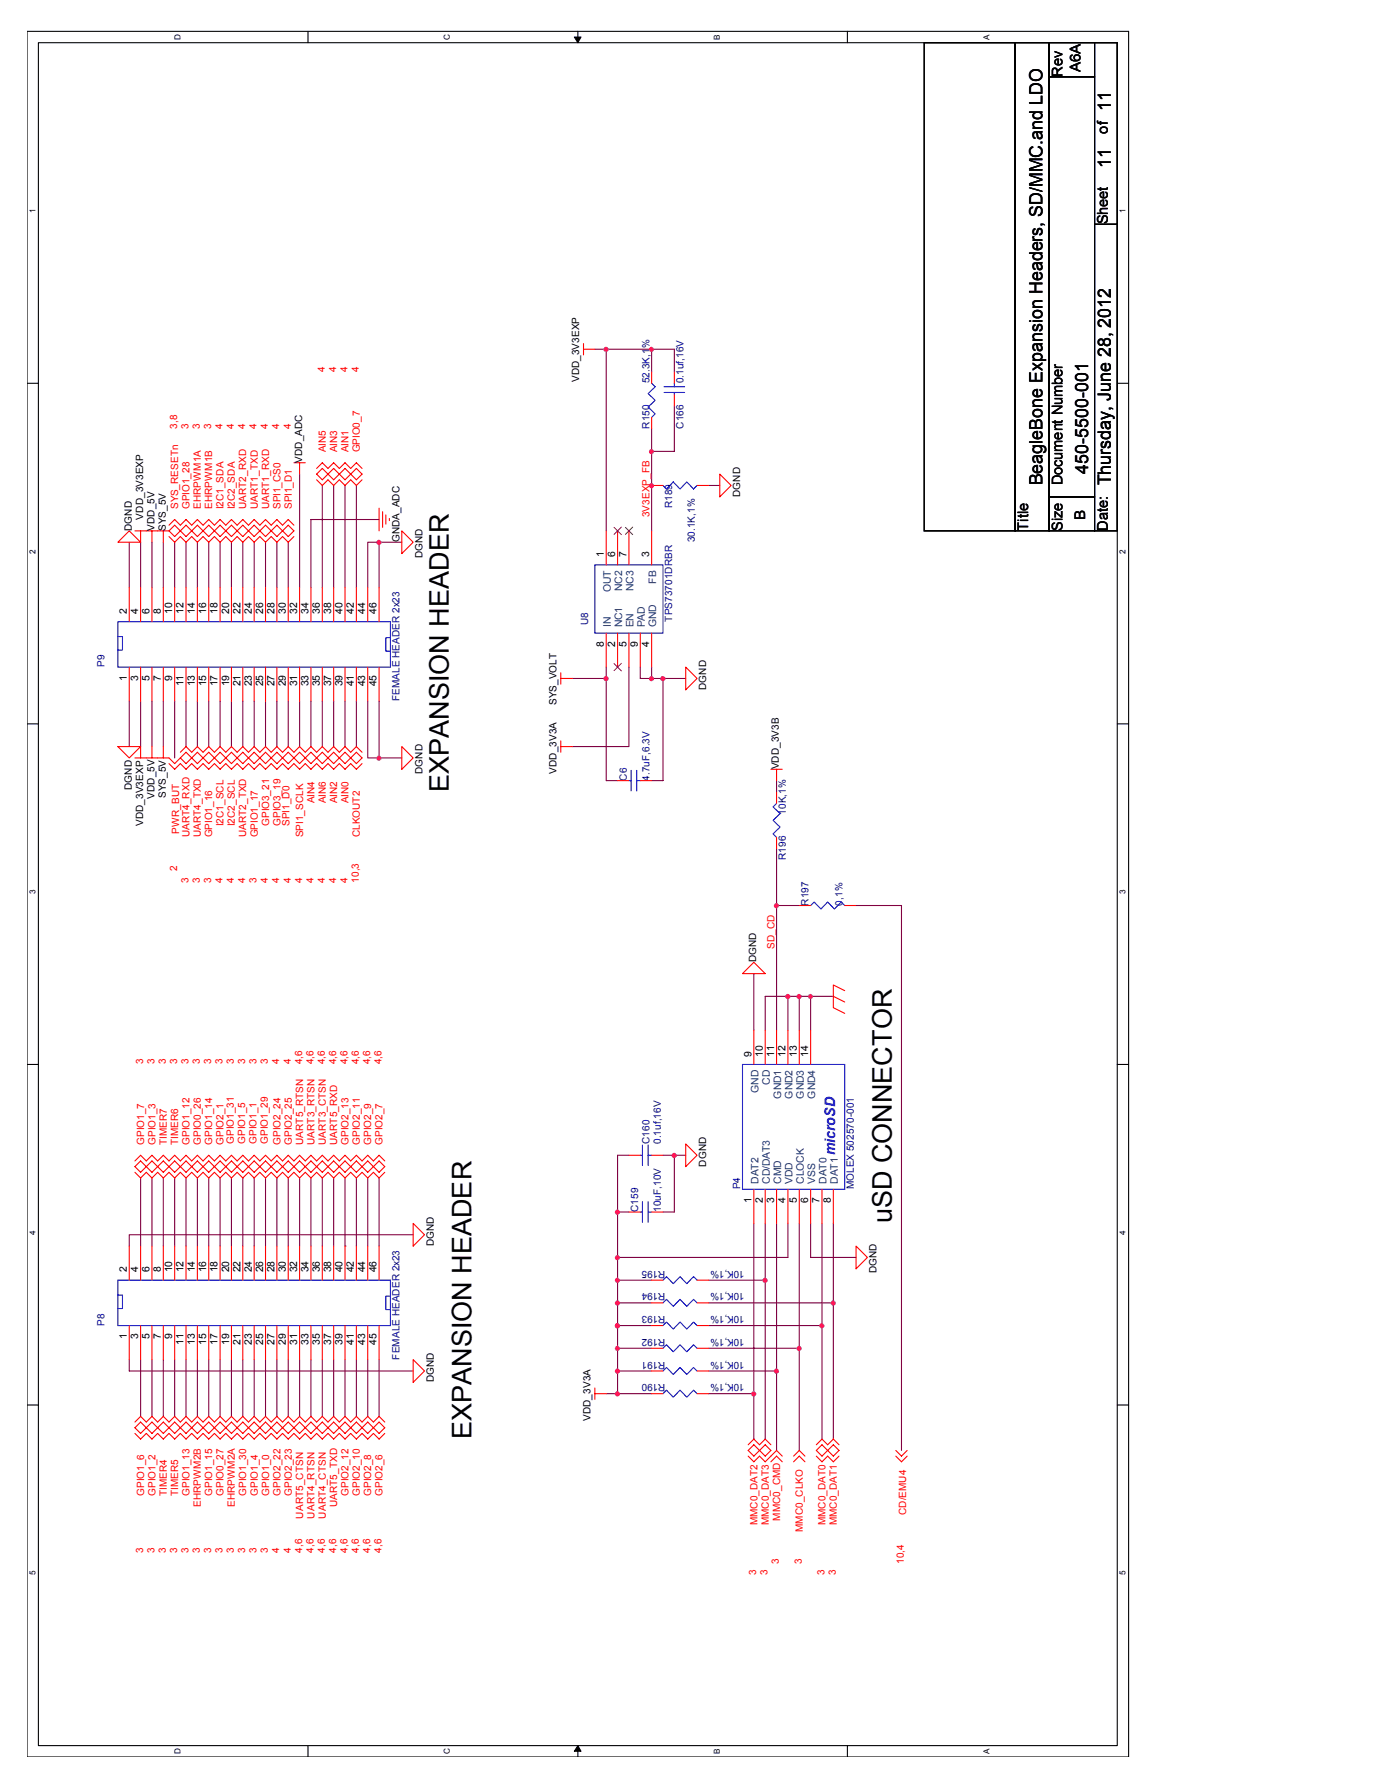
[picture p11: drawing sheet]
<svg xmlns="http://www.w3.org/2000/svg" width="216mm" height="279mm" viewBox="0 0 216 279" stroke-linecap="round" stroke-linejoin="round" font-family="sans-serif">
<path d="M4.2 4.9h172.5v270.3h-172.5zM6 6.7h168.9v266.7h-168.9z" fill="none" stroke="#000" stroke-width=".17"/>
<g fill="#fff">
<path d="M4.4 246h1.4v.7h-1.4z"/>
<path d="M175.1 246h1.4v.7h-1.4z"/>
</g>
<path d="M4.2 220h1.8M174.9 220h1.8" fill="none" stroke="#000" stroke-width=".17"/>
<g fill="#fff">
<path d="M4.4 192.7h1.4v.7h-1.4z"/>
<path d="M175.1 192.7h1.4v.7h-1.4z"/>
</g>
<path d="M4.2 166.7h1.8M174.9 166.7h1.8" fill="none" stroke="#000" stroke-width=".17"/>
<g fill="#fff">
<path d="M4.4 139.4h1.4v.6h-1.4z"/>
<path d="M175.1 139.4h1.4v.6h-1.4z"/>
</g>
<path d="M4.2 113.4h1.8M174.9 113.4h1.8" fill="none" stroke="#000" stroke-width=".17"/>
<g fill="#fff">
<path d="M4.4 86h1.4v.7h-1.4z"/>
<path d="M175.1 86h1.4v.7h-1.4z"/>
</g>
<path d="M4.2 60h1.8M174.9 60h1.8" fill="none" stroke="#000" stroke-width=".17"/>
<g fill="#fff">
<path d="M4.4 32.7h1.4v.7h-1.4z"/>
<path d="M175.1 32.7h1.4v.7h-1.4z"/>
<path d="M27.1 273.8h1.4v.9h-1.4z"/>
<path d="M27.1 5.3h1.4v.9h-1.4z"/>
<path d="M69.3 273.8h1.4v.9h-1.4z"/>
<path d="M69.3 5.3h1.4v.9h-1.4z"/>
</g>
<path d="M48.2 4.9v1.8M48.2 273.4v1.8" fill="none" stroke="#000" stroke-width=".17"/>
<g fill="#fff">
<path d="M111.5 273.9h1.4v.8h-1.4z"/>
<path d="M111.5 5.4h1.4v.8h-1.4z"/>
</g>
<path d="M90.5 4.9v1.8M90.5 273.4v1.8" fill="none" stroke="#000" stroke-width=".17"/>
<path d="M89.9 5.8h1.1l-.5 .9zM90.5 273.4l.5 .9h-1.1z" fill="#000" stroke="#000" stroke-width=".16"/>
<g fill="#fff">
<path d="M153.8 273.9h1.4v.8h-1.4z"/>
<path d="M153.8 5.4h1.4v.8h-1.4z"/>
</g>
<path d="M132.7 4.9v1.8M144.7 6.7h14.2v76.4h-14.2zM158.9 6.7h5.4v76.4h-5.4zM164.3 12h7.1v65.8h-7.1zM164.3 6.7h7.1v5.3h-7.1zM171.4 6.7h3.5v28.4h-3.5zM171.4 35.1h3.5v48h-3.5zM164.3 77.8h7.1v5.3h-7.1zM132.7 273.4v1.8" fill="none" stroke="#000" stroke-width=".17"/>
<g fill="none" stroke="#800040" stroke-width=".17">
<path d="M93.1 54.7h12.5v3.6M94.9 54.7v28.4M102 54.7v3.6M46.9 74.3v17.7M50.5 76v16M52.2 76v16M54 76v16M55.8 76v16M102 67.1v16M105.6 63.6v7.1h-3.6M110.9 76h1.8M20.2 84.9v7.1"/>
<path d="M22 84.9v7.1M23.8 84.9v7.1M25.6 84.9v7.1M27.3 84.9v7.1M29.1 84.9v7.1M30.9 84.9v7.1M32.7 84.9v7.1M34.5 84.9v7.1M36.2 84.9v7.1M38 84.9v7.1M39.8 84.9v7.1M41.6 84.9v7.1"/>
<path d="M43.3 84.9v7.1M45.1 84.9v7.1M59.4 84.9h-1.8v7.1M59.4 84.9h3.5M59.4 84.9v7.1M59.4 81.4h-10.7v10.6M20.2 109.8v7.1M22 109.8v7.1M23.8 109.8v7.1M25.6 109.8v7.1M27.3 109.8v8.9M29.1 109.8v7.1"/>
<path d="M30.9 109.8v7.1M32.7 109.8v7.1M34.5 109.8v7.1M36.2 109.8v7.1M38 109.8v7.1M39.8 109.8v7.1M41.6 109.8v7.1M43.3 109.8v7.1M45.1 109.8v7.1M46.9 109.8v7.1M48.7 109.8v7.1M50.5 109.8v7.1"/>
<path d="M52.2 109.8v7.1M54 109.8v7.1M55.8 109.8v7.1M57.6 109.8v8.9h1.8M59.4 109.8v8.9M59.4 118.7h3.5M94.9 104.5v1.8h-5.3M94.9 106.3v16h1.8M98.5 104.5v12.4h-8.9M100.2 104.5v1.8h7.2M102 104.5v1.8M103.8 106.3v16h-1.8"/>
<path d="M121.6 122.3v1.7M121.6 132.9v28.5M118 152.5v8.9M121.6 141.8h3.5M123.4 156v5.4M125.1 156v5.4M126.9 156v5.4M130.5 156h-10.7v5.4M134 141.8h7.1v85.4M22 184.5v10.7M23.8 184.5v10.7M25.6 184.5v10.7"/>
<path d="M27.3 184.5v10.7M29.1 184.5v10.7M30.9 184.5v10.7M32.7 184.5v10.7M34.5 184.5v10.7M36.2 184.5v10.7M38 184.5v10.7M39.8 184.5v10.7M41.6 184.5v10.7M43.3 184.5v10.7M45.1 184.5v10.7M46.9 184.5v10.7"/>
<path d="M48.7 184.5v10.7M50.5 184.5v10.7M52.2 184.5v10.7M54 195.2h.1M54 184.5v10.7M55.8 184.5v10.7M57.6 184.5v10.7M59.4 184.5v10.7M64.7 193.4h-44.5v1.8M96.7 189.8h1.8M98.5 180.9h-1.8v37.4M103.8 180.9h3.6"/>
<path d="M105.6 180.9v8.9h-1.8M118 191.6v33.8M119.8 191.6v33.8M121.6 191.6v35.6M123.4 191.6v5.3h-26.7M125.1 191.6v35.6M126.9 191.6v5.3h7.1M128.7 191.6v33.8M130.5 191.6v33.8M20.2 212.9v1.8h44.5M22 212.9v8.9M23.8 212.9v8.9"/>
<path d="M25.6 212.9v8.9M27.3 212.9v8.9M29.1 212.9v8.9M30.9 212.9v8.9M32.7 212.9v8.9M34.5 212.9v8.9M36.2 212.9v8.9M38 212.9v8.9M39.8 212.9v8.9M41.6 212.9v8.9M43.3 212.9v8.9M45.1 212.9v8.9"/>
<path d="M46.9 212.9v8.9M48.7 212.9v8.9M50.5 212.9v8.9M52.2 212.9v8.9M54 212.9v8.9M55.8 212.9v8.9M57.6 212.9v8.9M59.4 212.9v8.9M94.9 218.3h7.1M96.7 207.6h5.3M96.7 204h5.3M96.7 211.2h5.3"/>
<path d="M96.7 214.7h5.3M96.7 200.5h5.3M110.9 207.6h17.8M110.9 204h19.6M110.9 211.2h14.2M110.9 214.7h10.7M110.9 200.5h8.9M110.9 218.3h7.1"/>
</g>
<g fill="#f0f" stroke="#f0f" stroke-width=".17">
<circle cx="128.7" cy="207.6" r=".32"/>
<circle cx="130.4" cy="204.1" r=".32"/>
<circle cx="96.7" cy="197" r=".32"/>
<circle cx="125.1" cy="211.2" r=".32"/>
<circle cx="96.7" cy="200.5" r=".32"/>
<circle cx="96.7" cy="207.6" r=".32"/>
<circle cx="96.7" cy="211.2" r=".32"/>
<circle cx="96.7" cy="214.7" r=".32"/>
<circle cx="121.6" cy="214.7" r=".32"/>
<circle cx="118" cy="218.3" r=".32"/>
<circle cx="119.8" cy="200.5" r=".32"/>
<circle cx="121.6" cy="141.8" r=".32"/>
<circle cx="105.6" cy="181" r=".32"/>
<circle cx="96.7" cy="189.8" r=".32"/>
<circle cx="96.7" cy="204.1" r=".32"/>
<circle cx="96.7" cy="218.3" r=".32"/>
<circle cx="59.3" cy="84.9" r=".32"/>
<circle cx="102" cy="76.1" r=".32"/>
<circle cx="102" cy="54.7" r=".32"/>
<circle cx="102" cy="70.7" r=".32"/>
<circle cx="94.9" cy="54.7" r=".32"/>
<circle cx="94.9" cy="106.3" r=".32"/>
<circle cx="103.8" cy="106.3" r=".32"/>
<circle cx="102" cy="106.3" r=".32"/>
<circle cx="59.3" cy="118.7" r=".32"/>
<circle cx="123.3" cy="156.1" r=".32"/>
<circle cx="125.1" cy="156.1" r=".32"/>
<circle cx="126.9" cy="156.1" r=".32"/>
</g>
<g fill="none" stroke="#f00" stroke-width=".17">
<path d="M91.4 54.7h1.7M91.4 53.8v1.8M102 58.3v1.7M105.6 58.3v1.7M46 72.5h1.8M46.9 72.5v1.8M49.6 75.1l.9 .9 .8-.9 .9 .9 .9-.9 .9 .9 .9-.9 .9 .9 .9-.9M49.6 73.4l.9-.9 .8 .9 .9-.9 .9 .9 .9-.9 .9 .9 .9-.9 .9 .9M50.5 73.4l.8 .9-.8 .8-.9-.8zM51.3 74.3l.9 .8 .9-.8M51.3 74.3l.9-.9 .9 .9M53.1 74.3l.9 .8 .9-.8"/>
<path d="M53.1 74.3l.9-.9 .9 .9M55.8 73.4l.9 .9-.9 .8-.9-.8zM59.4 79.6v3.5M102 65.4v1.7M102 76h1.8M105.6 61.8v1.8M109.1 76h1.8M112.7 74.3l1.8 1.7-1.8 1.8zM18.5 84.9l1.7-1.8 1.8 1.8zM20.2 92v5.4M21.1 83.1h5.4M22 83.1v1.8"/>
<path d="M22 92v5.4M23.8 83.1v1.8M23.8 92v5.4M25.6 83.1v1.8M25.6 92v5.4M26.5 84l.8 .9 .9-.9 .9 .9 .9-.9 .9 .9 .9-.9 .9 .9 .9-.9 .9 .9 .8-.9 .9 .9 .9-.9 .9 .9 .9-.9 .9 .9 .9-.9 .9 .9 .9-.9 .8 .9 .9-.9 .9 .9 .9-.9M26.5 82.3l.8-.9 .9 .9 .9-.9 .9 .9 .9-.9 .9 .9 .9-.9 .9 .9 .9-.9 .8 .9 .9-.9 .9 .9 .9-.9 .9 .9 .9-.9 .9 .9 .9-.9 .9 .9 .8-.9 .9 .9 .9-.9 .9 .9M26.5 83.1l.8 .9 .9-.9M26.5 83.1l.8-.8 .9 .8M27.3 92v5.4M28.2 83.1l.9 .9 .9-.9M28.2 83.1l.9-.8 .9 .8"/>
<path d="M29.1 92v5.4M30 83.1l.9 .9 .9-.9M30 83.1l.9-.8 .9 .8M30.9 92v5.4M31.8 83.1l.9 .9 .9-.9M31.8 83.1l.9-.8 .9 .8M32.7 92v5.4M33.6 83.1l.9 .9 .8-.9M33.6 83.1l.9-.8 .8 .8M34.5 92v5.4M35.3 83.1l.9 .9 .9-.9M35.3 83.1l.9-.8 .9 .8"/>
<path d="M36.2 92v5.4M37.1 83.1l.9 .9 .9-.9M37.1 83.1l.9-.8 .9 .8M38 92v5.4M38.9 83.1l.9 .9 .9-.9M38.9 83.1l.9-.8 .9 .8M39.8 92v5.4M40.7 83.1l.9 .9 .9-.9M40.7 83.1l.9-.8 .9 .8M41.6 92v5.4M42.5 83.1l.8 .9 .9-.9M42.5 83.1l.8-.8 .9 .8"/>
<path d="M43.3 92v5.4M45.1 82.3l.9 .8-.9 .9-.9-.9zM45.1 92v5.4M46.9 92v5.4M48.7 92v5.4M50.5 92v5.4M52.2 92v5.4M54 92v5.4M55.8 92v5.4M57.6 92v5.4M59.4 92v5.4M59.9 80.1v2.5"/>
<path d="M60.4 80.6v1.5M61 81.2v.3M62.9 83.1l1.8 1.8-1.8 1.8zM94.9 83.1v5.4M94.9 99.1v5.4M96.7 83.1v5.4M96.7 99.1v5.4M98.5 83.1v5.4M98.5 99.1v5.4M100.2 99.1v5.4M102 83.1v5.4M102 99.1v5.4"/>
<path d="M18.5 116.9h3.5l-1.8 1.8zM20.2 104.5v5.3M21.1 118.7h5.4l.8 .9 .9-.9M22 104.5v5.3M22 116.9v1.8M23.8 104.5v5.3M23.8 116.9v1.8M25.6 104.5v5.3M25.6 116.9v1.8M26.5 119.6l.8 .9 .9-.9 .9 .9 .9-.9 .9 .9 .9-.9 .9 .9 .9-.9 .9 .9 .8-.9 .9 .9 .9-.9 .9 .9 .9-.9 .9 .9 .9-.9 .9 .9 .9-.9 .8 .9 .9-.9 .9 .9 .9-.9 .9 .9 .9-.9 .9 .9 .9-.9 .9 .9 .8-.9 .9 .9 .9-.9 .9 .9 .9-.9 .9 .9 .9-.9M27.3 104.5v5.3M28.2 117.8l.9-.9 .9 .9 .9-.9 .9 .9 .9-.9 .9 .9 .9-.9 .8 .9 .9-.9 .9 .9 .9-.9 .9 .9 .9-.9 .9 .9 .9-.9 .9 .9 .8-.9 .9 .9 .9-.9 .9 .9 .9-.9 .9 .9 .9-.9 .9 .9 .9-.9 .8 .9 .9-.9 .9 .9 .9-.9 .9 .9 .9-.9 .9 .9"/>
<path d="M28.2 118.7l.9 .9 .9-.9M28.2 118.7l.9-.9 .9 .9M29.1 104.5v5.3M30 118.7l.9 .9 .9-.9M30 118.7l.9-.9 .9 .9M30.9 104.5v5.3M31.8 118.7l.9 .9 .9-.9M31.8 118.7l.9-.9 .9 .9M32.7 104.5v5.3M33.6 118.7l.9 .9 .8-.9M33.6 118.7l.9-.9 .8 .9M34.5 104.5v5.3"/>
<path d="M35.3 118.7l.9 .9 .9-.9M35.3 118.7l.9-.9 .9 .9M36.2 104.5v5.3M37.1 118.7l.9 .9 .9-.9M37.1 118.7l.9-.9 .9 .9M38 104.5v5.3M38.9 118.7l.9 .9 .9-.9M38.9 118.7l.9-.9 .9 .9M39.8 104.5v5.3M40.7 118.7l.9 .9 .9-.9M40.7 118.7l.9-.9 .9 .9M41.6 104.5v5.3"/>
<path d="M42.5 118.7l.8 .9 .9-.9M42.5 118.7l.8-.9 .9 .9M43.3 104.5v5.3M44.2 118.7l.9 .9 .9-.9M44.2 118.7l.9-.9 .9 .9M45.1 104.5v5.3M46 118.7l.9 .9 .9-.9M46 118.7l.9-.9 .9 .9M46.9 104.5v5.3M47.8 118.7l.9 .9 .9-.9M47.8 118.7l.9-.9 .9 .9M48.7 104.5v5.3"/>
<path d="M49.6 118.7l.9 .9 .8-.9M49.6 118.7l.9-.9 .8 .9M50.5 104.5v5.3M51.3 118.7l.9 .9 .9-.9M51.3 118.7l.9-.9 .9 .9M52.2 104.5v5.3M53.1 118.7l.9 .9 .9-.9M53.1 118.7l.9-.9 .9 .9M54 104.5v5.3M55.8 117.8l.9 .9-.9 .9-.9-.9zM55.8 104.5v5.3M57.6 104.5v5.3"/>
<path d="M59.4 104.5v5.3M62.9 116.9l1.8 1.8-1.8 1.8zM87.8 116.9h1.8M87.8 105.4v1.7M87.8 116v1.8M87.8 106.3h1.8M107.4 104.5l1.7 1.8-1.7 1.7zM96.7 122.3h1.8M100.2 122.3h1.8M120.7 120.5h1.8M121.6 120.5v1.8M121.6 124v1.8"/>
<path d="M121.6 131.1v1.8M118 150.7l1.8 1.8h-3.6zM125.1 141.8h1.8M130.5 156l1.7 .9M132.2 155.2l-1.7-.9v3.5l1.7 .9M132.2 141.8h1.8M107.4 179.2l1.7 1.7-1.7 1.8zM118 161.4v5.3M119.8 161.4v5.3M121.6 161.4v5.3M123.4 161.4v5.3M125.1 161.4v5.3"/>
<path d="M126.9 161.4v5.3M20.2 195.2v5.3M21.1 183.6l.9 .9 .9-.9 .9 .9 .9-.9 .9 .9 .9-.9 .8 .9 .9-.9 .9 .9 .9-.9 .9 .9 .9-.9 .9 .9 .9-.9 .9 .9 .8-.9 .9 .9 .9-.9 .9 .9 .9-.9 .9 .9 .9-.9 .9 .9 .9-.9 .8 .9 .9-.9 .9 .9 .9-.9 .9 .9 .9-.9 .9 .9 .9-.9 .9 .9 .8-.9 .9 .9 .9-.9 .9 .9 .9-.9 .9 .9 .9-.9 .9 .9 .9-.9 .9 .9 .8-.9M21.1 181.8l.9-.9 .9 .9 .9-.9 .9 .9 .9-.9 .9 .9 .8-.9 .9 .9 .9-.9 .9 .9 .9-.9 .9 .9 .9-.9 .9 .9 .9-.9 .8 .9 .9-.9 .9 .9 .9-.9 .9 .9 .9-.9 .9 .9 .9-.9 .9 .9 .8-.9 .9 .9 .9-.9 .9 .9 .9-.9 .9 .9 .9-.9 .9 .9 .9-.9 .8 .9 .9-.9 .9 .9 .9-.9 .9 .9 .9-.9 .9 .9 .9-.9 .9 .9 .9-.9 .8 .9M21.1 182.7l.9-.9 .9 .9-.9 .9zM22 195.2v5.3M22.9 182.7l.9 .9 .9-.9M22.9 182.7l.9-.9 .9 .9M23.8 195.2v5.3M24.7 182.7l.9 .9 .9-.9M24.7 182.7l.9-.9 .9 .9M25.6 195.2v5.3"/>
<path d="M26.5 182.7l.8 .9 .9-.9M26.5 182.7l.8-.9 .9 .9M27.3 195.2v5.3M28.2 182.7l.9 .9 .9-.9M28.2 182.7l.9-.9 .9 .9M29.1 195.2v5.3M30 182.7l.9 .9 .9-.9M30 182.7l.9-.9 .9 .9M30.9 195.2v5.3M31.8 182.7l.9 .9 .9-.9M31.8 182.7l.9-.9 .9 .9M32.7 195.2v5.3"/>
<path d="M33.6 182.7l.9 .9 .8-.9M33.6 182.7l.9-.9 .8 .9M34.5 195.2v5.3M35.3 182.7l.9 .9 .9-.9M35.3 182.7l.9-.9 .9 .9M36.2 195.2v5.3M37.1 182.7l.9 .9 .9-.9M37.1 182.7l.9-.9 .9 .9M38 195.2v5.3M38.9 182.7l.9 .9 .9-.9M38.9 182.7l.9-.9 .9 .9M39.8 195.2v5.3"/>
<path d="M40.7 182.7l.9 .9 .9-.9M40.7 182.7l.9-.9 .9 .9M41.6 195.2v5.3M42.5 182.7l.8 .9 .9-.9M42.5 182.7l.8-.9 .9 .9M43.3 195.2v5.3M44.2 182.7l.9 .9 .9-.9M44.2 182.7l.9-.9 .9 .9M45.1 195.2v5.3M46 182.7l.9 .9 .9-.9M46 182.7l.9-.9 .9 .9M46.9 195.2v5.3"/>
<path d="M47.8 182.7l.9 .9 .9-.9M47.8 182.7l.9-.9 .9 .9M48.7 195.2v5.3M49.6 182.7l.9 .9 .8-.9M49.6 182.7l.9-.9 .8 .9M50.5 195.2v5.3M51.3 182.7l.9 .9 .9-.9M51.3 182.7l.9-.9 .9 .9M52.2 195.2v5.3M53.1 182.7l.9 .9 .9-.9M53.1 182.7l.9-.9 .9 .9M54 195.2v5.3"/>
<path d="M54.9 182.7l.9 .9 .9-.9M54.9 182.7l.9-.9 .9 .9M55.8 195.2v5.3M56.7 182.7l.9 .9 .9-.9M56.7 182.7l.9-.9 .9 .9M57.6 195.2v5.3M58.5 182.7l.9-.9 .8 .9-.8 .9zM59.4 195.2v5.3M64.7 191.6l1.8 1.8-1.8 1.8zM98.5 189.8h1.7M98.5 180.9h1.7M102 189.8h1.8"/>
<path d="M102 180.9h1.8M118 186.3v5.3M119.8 186.3v5.3M121.6 186.3v5.3M123.4 186.3v5.3M125.1 186.3v5.3M126.9 186.3v5.3M128.7 186.3v5.3M130.5 186.3v5.3M134 195.2l1.8 1.7-1.8 1.8zM20.2 207.6v5.3M22 207.6v5.3"/>
<path d="M23.8 207.6v5.3M25.6 207.6v5.3M27.3 207.6v5.3M29.1 207.6v5.3M30.9 207.6v5.3M32.7 207.6v5.3M34.5 207.6v5.3M36.2 207.6v5.3M38 207.6v5.3M39.8 207.6v5.3M41.6 207.6v5.3M43.3 207.6v5.3"/>
<path d="M45.1 207.6v5.3M46.9 207.6v5.3M48.7 207.6v5.3M50.5 207.6v5.3M52.2 207.6v5.3M54 207.6v5.3M55.8 207.6v5.3M57.6 207.6v5.3M59.4 207.6v5.3M64.7 212.9l1.8 1.8-1.8 1.8zM93.1 218.3h1.8M93.1 217.4v1.8"/>
<path d="M102 218.3h1.8M102 207.6h1.8M102 214.7h1.8M102 200.5h1.8M102 204h1.8M102 211.2h1.8M109.1 218.3h1.8M109.1 207.6h1.8M109.1 214.7h1.8M109.1 200.5h1.8M109.1 204h1.8M109.1 211.2h1.8"/>
<path d="M21.1 224.5l.9 .9 .9-.9 .9 .9 .9-.9 .9 .9 .9-.9 .8 .9 .9-.9 .9 .9 .9-.9 .9 .9 .9-.9 .9 .9 .9-.9 .9 .9 .8-.9 .9 .9 .9-.9 .9 .9 .9-.9 .9 .9 .9-.9 .9 .9 .9-.9 .8 .9 .9-.9 .9 .9 .9-.9 .9 .9 .9-.9 .9 .9 .9-.9 .9 .9 .8-.9 .9 .9 .9-.9 .9 .9 .9-.9 .9 .9 .9-.9 .9 .9 .9-.9 .9 .9 .8-.9M21.1 222.7l.9-.9 .9 .9 .9-.9 .9 .9 .9-.9 .9 .9 .8-.9 .9 .9 .9-.9 .9 .9 .9-.9 .9 .9 .9-.9 .9 .9 .9-.9 .8 .9 .9-.9 .9 .9 .9-.9 .9 .9 .9-.9 .9 .9 .9-.9 .9 .9 .8-.9 .9 .9 .9-.9 .9 .9 .9-.9 .9 .9 .9-.9 .9 .9 .9-.9 .8 .9 .9-.9 .9 .9 .9-.9 .9 .9 .9-.9 .9 .9 .9-.9 .9 .9 .9-.9 .8 .9M22 222.7l.9 .9-.9 .9-.9-.9zM22.9 223.6l.9 .9 .9-.9M22.9 223.6l.9-.9 .9 .9M24.7 223.6l.9 .9 .9-.9M24.7 223.6l.9-.9 .9 .9M26.5 223.6l.8 .9 .9-.9M26.5 223.6l.8-.9 .9 .9M28.2 223.6l.9 .9 .9-.9M28.2 223.6l.9-.9 .9 .9M30 223.6l.9 .9 .9-.9"/>
<path d="M30 223.6l.9-.9 .9 .9M31.8 223.6l.9 .9 .9-.9M31.8 223.6l.9-.9 .9 .9M33.6 223.6l.9 .9 .8-.9M33.6 223.6l.9-.9 .8 .9M35.3 223.6l.9 .9 .9-.9M35.3 223.6l.9-.9 .9 .9M37.1 223.6l.9 .9 .9-.9M37.1 223.6l.9-.9 .9 .9M38.9 223.6l.9 .9 .9-.9M38.9 223.6l.9-.9 .9 .9M40.7 223.6l.9 .9 .9-.9"/>
<path d="M40.7 223.6l.9-.9 .9 .9M42.5 223.6l.8 .9 .9-.9M42.5 223.6l.8-.9 .9 .9M44.2 223.6l.9 .9 .9-.9M44.2 223.6l.9-.9 .9 .9M46 223.6l.9 .9 .9-.9M46 223.6l.9-.9 .9 .9M47.8 223.6l.9 .9 .9-.9M47.8 223.6l.9-.9 .9 .9M49.6 223.6l.9 .9 .8-.9M49.6 223.6l.9-.9 .8 .9M51.3 223.6l.9 .9 .9-.9"/>
<path d="M51.3 223.6l.9-.9 .9 .9M53.1 223.6l.9 .9 .9-.9M53.1 223.6l.9-.9 .9 .9M54.9 223.6l.9 .9 .9-.9M54.9 223.6l.9-.9 .9 .9M56.7 223.6l.9 .9 .9-.9M56.7 223.6l.9-.9 .9 .9M59.4 222.7l.8 .9-.8 .9-.9-.9zM117.1 228.1l.9 .8 .9-.8 .9 .8 1.8-1.7 .9 .9M117.1 226.3l.9-.9 .9 .9 .9-.9 .9 .9M118 226.3l.9 .9-.9 .9-.9-.9zM119.8 226.3l.9 .9-.9 .9-.9-.9z"/>
<path d="M120.7 228.9l.9-.8 .9 .8M124.2 228.1l.9-.9 .9 .9M124.2 228.9l.9-.8 .9 .8M127.8 228.1l.9 .8 .9-.8 .9 .8 .9-.8M127.8 227.2l.9-.9 .9 .9-.9 .9zM127.8 226.3l.9-.9 .9 .9 .9-.9 .9 .9M130.5 226.3l.9 .9-.9 .9-.9-.9zM140.2 228.1l.9 .8 .9-.8M140.2 227.2l.9 .9 .9-.9"/>
</g>
<g fill="none" stroke="#00f" stroke-width=".17">
<path d="M102 60l.6 .6-1.1 1 1.1 1.1-1.1 1.1 1.1 1-.6 .6M103.8 76l.6 .6 1-1.1 1.1 1.1 1-1.1 1.1 1.1 .5-.6M104 60.6h3.2M104 61.5h3.2M105.6 60v.6M105.6 61.5v.3M18.5 97.4h42.6v7.1h-42.6zM18.5 99.7h.7v2.1h-.7M61.1 99.9h-.7v2.1h.7M93.1 88.5h10.7v10.6h-10.7zM98.5 122.3h.3M98.8 120.7v3.2"/>
<path d="M99.7 122.3h.5M99.7 120.7v3.2M121.6 125.8l-.6 .6 1.1 1-1.1 1.1 1.1 1-1.1 1.1 .6 .5M126.9 141.8l.6-.5 1 1.1 1.1-1.1 1 1.1 1.1-1.1 .5 .5M100.6 179.3v3.2M101.5 179.3v3.2M116.2 166.7h16v19.6h-16zM100.2 189.8h.4M100.2 180.9h.4M100.6 188.2v3.2M101.5 189.8h.5M101.5 188.2v3.2"/>
<path d="M101.5 180.9h.5M18.5 200.5h42.6v7.1h-42.6zM18.5 202.8h.7v2.1h-.7M61.1 203h-.7v2.1h.7M103.8 218.3l.6-.6 1 1.1 1.1-1.1 1 1.1 1.1-1.1 .5 .6M103.8 207.6l.6-.5 1 1.1 1.1-1.1 1 1.1 1.1-1.1 .5 .5M103.8 214.7l.6-.5 1 1.1 1.1-1.1 1 1.1 1.1-1.1 .5 .5M103.8 200.5l.6-.6 1 1.1 1.1-1.1 1 1.1 1.1-1.1 .5 .6M103.8 204l.6-.5 1 1.1 1.1-1.1 1 1.1 1.1-1.1 .5 .5M103.8 211.2l.6-.6 1 1.1 1.1-1.1 1 1.1 1.1-1.1 .5 .6"/>
</g>
<path d="M96.1 82.6l1.2 1.1M97.3 82.6l-1.2 1.1M97.9 82.6l1.2 1.1M99.1 82.6l-1.2 1.1M96.1 103.9l1.2 1.2M97.3 103.9l-1.2 1.1" fill="none" stroke="#804000" stroke-width=".16"/>
<g font-size="4.2">
<text x="70.3" y="124" transform="rotate(-90 70.3 124)">EXPANSION HEADER</text>
<text x="139.6" y="191.6" transform="rotate(-90 139.6 191.6)">uSD CONNECTOR</text>
<text x="73.8" y="225.4" transform="rotate(-90 73.8 225.4)">EXPANSION HEADER</text>
</g>
<g font-size="2.8">
<text x="173.9" y="17.4" transform="rotate(-90 173.9 17.4)">11</text>
<text x="173.9" y="26.2" transform="rotate(-90 173.9 26.2)">11</text>
<text x="163.2" y="76" transform="rotate(-90 163.2 76)">BeagleBone Expansion Headers, SD/MMC.and LDO</text>
<text x="170.3" y="74.3" transform="rotate(-90 170.3 74.3)">450-5500-001</text>
<text x="173.9" y="76" transform="rotate(-90 173.9 76)">Thursday, June 28, 2012</text>
</g>
<g font-size="2.3">
<text x="169.2" y="11.3" transform="rotate(-90 169.2 11.3)">A6A</text>
<text x="166.3" y="12" transform="rotate(-90 166.3 12)">Rev</text>
<text x="173.4" y="20.9" transform="rotate(-90 173.4 20.9)">of</text>
<text x="173.4" y="35.1" transform="rotate(-90 173.4 35.1)">Sheet</text>
<text x="166.3" y="76" transform="rotate(-90 166.3 76)">Document Number</text>
<text x="161" y="83.1" transform="rotate(-90 161 83.1)">Title</text>
<text x="166.3" y="83.1" transform="rotate(-90 166.3 83.1)">Size</text>
<text x="169.9" y="81.4" transform="rotate(-90 169.9 81.4)">B</text>
<text x="173.4" y="83.1" transform="rotate(-90 173.4 83.1)">Date:</text>
</g>
<text font-size="2.3" fill="#00f" x="130.8" y="180.9" transform="rotate(-90 130.8 180.9)">microSD</text>
<g font-size="1.6" fill="#f00">
<text x="50.8" y="58.3" transform="rotate(-90 50.8 58.3)">4</text>
<text x="52.6" y="58.3" transform="rotate(-90 52.6 58.3)">4</text>
<text x="54.4" y="58.3" transform="rotate(-90 54.4 58.3)">4</text>
<text x="56.2" y="58.3" transform="rotate(-90 56.2 58.3)">4</text>
<text x="27.7" y="67.1" transform="rotate(-90 27.7 67.1)">3,8</text>
<text x="29.5" y="67.1" transform="rotate(-90 29.5 67.1)">3</text>
<text x="31.3" y="67.1" transform="rotate(-90 31.3 67.1)">3</text>
<text x="33.1" y="67.1" transform="rotate(-90 33.1 67.1)">3</text>
<text x="34.8" y="67.1" transform="rotate(-90 34.8 67.1)">4</text>
<text x="36.6" y="67.1" transform="rotate(-90 36.6 67.1)">4</text>
<text x="38.4" y="67.1" transform="rotate(-90 38.4 67.1)">4</text>
<text x="40.2" y="67.1" transform="rotate(-90 40.2 67.1)">4</text>
<text x="42" y="67.1" transform="rotate(-90 42 67.1)">4</text>
<text x="43.7" y="67.1" transform="rotate(-90 43.7 67.1)">4</text>
<text x="45.5" y="67.1" transform="rotate(-90 45.5 67.1)">4</text>
<text x="51" y="70.9" transform="rotate(-90 51 70.9)">AIN5</text>
<text x="52.8" y="70.9" transform="rotate(-90 52.8 70.9)">AIN3</text>
<text x="54.6" y="70.9" transform="rotate(-90 54.6 70.9)">AIN1</text>
<text x="56.3" y="70.9" transform="rotate(-90 56.3 70.9)">GPIO0_7</text>
<text x="27.9" y="79.8" transform="rotate(-90 27.9 79.8)">SYS_RESETn</text>
<text x="29.7" y="79.8" transform="rotate(-90 29.7 79.8)">GPIO1_28</text>
<text x="31.5" y="79.8" transform="rotate(-90 31.5 79.8)">EHRPWM1A</text>
<text x="33.2" y="79.8" transform="rotate(-90 33.2 79.8)">EHRPWM1B</text>
<text x="35" y="79.8" transform="rotate(-90 35 79.8)">I2C1_SDA</text>
<text x="36.8" y="79.8" transform="rotate(-90 36.8 79.8)">I2C2_SDA</text>
<text x="38.6" y="79.8" transform="rotate(-90 38.6 79.8)">UART2_RXD</text>
<text x="40.3" y="79.8" transform="rotate(-90 40.3 79.8)">UART1_TXD</text>
<text x="42.1" y="79.8" transform="rotate(-90 42.1 79.8)">UART1_RXD</text>
<text x="43.9" y="79.8" transform="rotate(-90 43.9 79.8)">SPI1_CS0</text>
<text x="45.7" y="79.8" transform="rotate(-90 45.7 79.8)">SPI1_D1</text>
<text x="101.7" y="81" transform="rotate(-90 101.7 81)">3V3EXP_FB</text>
<text x="49.2" y="125.8" transform="rotate(-90 49.2 125.8)">AIN4</text>
<text x="51" y="125.8" transform="rotate(-90 51 125.8)">AIN6</text>
<text x="52.8" y="125.8" transform="rotate(-90 52.8 125.8)">AIN2</text>
<text x="54.6" y="125.8" transform="rotate(-90 54.6 125.8)">AIN0</text>
<text x="28.1" y="130.6" transform="rotate(-90 28.1 130.6)">PWR_BUT</text>
<text x="29.7" y="131.1" transform="rotate(-90 29.7 131.1)">UART4_RXD</text>
<text x="31.5" y="131.1" transform="rotate(-90 31.5 131.1)">UART4_TXD</text>
<text x="33.2" y="131.1" transform="rotate(-90 33.2 131.1)">GPIO1_16</text>
<text x="35" y="129.4" transform="rotate(-90 35 129.4)">I2C1_SCL</text>
<text x="36.8" y="129.4" transform="rotate(-90 36.8 129.4)">I2C2_SCL</text>
<text x="38.6" y="131.1" transform="rotate(-90 38.6 131.1)">UART2_TXD</text>
<text x="40.3" y="131.1" transform="rotate(-90 40.3 131.1)">GPIO1_17</text>
<text x="42.1" y="129.4" transform="rotate(-90 42.1 129.4)">GPIO3_21</text>
<text x="43.9" y="129.4" transform="rotate(-90 43.9 129.4)">GPIO3_19</text>
<text x="45.3" y="129.4" transform="rotate(-90 45.3 129.4)">SPI1_D0</text>
<text x="47.5" y="131.1" transform="rotate(-90 47.5 131.1)">SPI1_SCLK</text>
<text x="56.3" y="131.1" transform="rotate(-90 56.3 131.1)">CLKOUT2</text>
<text x="27.7" y="136.5" transform="rotate(-90 27.7 136.5)">2</text>
<text x="29.5" y="138.3" transform="rotate(-90 29.5 138.3)">3</text>
<text x="31.3" y="138.3" transform="rotate(-90 31.3 138.3)">3</text>
<text x="33.1" y="138.3" transform="rotate(-90 33.1 138.3)">3</text>
<text x="34.8" y="138.3" transform="rotate(-90 34.8 138.3)">4</text>
<text x="36.6" y="138.3" transform="rotate(-90 36.6 138.3)">4</text>
<text x="38.4" y="138.3" transform="rotate(-90 38.4 138.3)">4</text>
<text x="40.2" y="138.3" transform="rotate(-90 40.2 138.3)">3</text>
<text x="42" y="138.3" transform="rotate(-90 42 138.3)">4</text>
<text x="43.7" y="138.3" transform="rotate(-90 43.7 138.3)">4</text>
<text x="45.5" y="138.3" transform="rotate(-90 45.5 138.3)">4</text>
<text x="47.3" y="138.3" transform="rotate(-90 47.3 138.3)">4</text>
<text x="49.1" y="138.3" transform="rotate(-90 49.1 138.3)">4</text>
<text x="50.8" y="138.3" transform="rotate(-90 50.8 138.3)">4</text>
<text x="52.6" y="138.3" transform="rotate(-90 52.6 138.3)">4</text>
<text x="54.4" y="138.3" transform="rotate(-90 54.4 138.3)">4</text>
<text x="56.2" y="138.3" transform="rotate(-90 56.2 138.3)">10,3</text>
<text x="121.2" y="148.6" transform="rotate(-90 121.2 148.6)">SD_CD</text>
<text x="22.4" y="166.7" transform="rotate(-90 22.4 166.7)">3</text>
<text x="24.2" y="166.7" transform="rotate(-90 24.2 166.7)">3</text>
<text x="25.9" y="166.7" transform="rotate(-90 25.9 166.7)">3</text>
<text x="27.7" y="166.7" transform="rotate(-90 27.7 166.7)">3</text>
<text x="29.5" y="166.7" transform="rotate(-90 29.5 166.7)">3</text>
<text x="31.3" y="166.7" transform="rotate(-90 31.3 166.7)">3</text>
<text x="33.1" y="166.7" transform="rotate(-90 33.1 166.7)">3</text>
<text x="34.8" y="166.7" transform="rotate(-90 34.8 166.7)">3</text>
<text x="36.6" y="166.7" transform="rotate(-90 36.6 166.7)">3</text>
<text x="38.4" y="166.7" transform="rotate(-90 38.4 166.7)">3</text>
<text x="40.2" y="166.7" transform="rotate(-90 40.2 166.7)">3</text>
<text x="42" y="166.7" transform="rotate(-90 42 166.7)">3</text>
<text x="43.7" y="166.7" transform="rotate(-90 43.7 166.7)">4</text>
<text x="45.5" y="166.7" transform="rotate(-90 45.5 166.7)">4</text>
<text x="47.3" y="166.7" transform="rotate(-90 47.3 166.7)">4,6</text>
<text x="49.1" y="166.7" transform="rotate(-90 49.1 166.7)">4,6</text>
<text x="50.8" y="166.7" transform="rotate(-90 50.8 166.7)">4,6</text>
<text x="52.6" y="166.7" transform="rotate(-90 52.6 166.7)">4,6</text>
<text x="54.4" y="166.7" transform="rotate(-90 54.4 166.7)">4,6</text>
<text x="56.2" y="166.7" transform="rotate(-90 56.2 166.7)">4,6</text>
<text x="58" y="166.7" transform="rotate(-90 58 166.7)">4,6</text>
<text x="59.7" y="166.7" transform="rotate(-90 59.7 166.7)">4,6</text>
<text x="22.6" y="179.3" transform="rotate(-90 22.6 179.3)">GPIO1_7</text>
<text x="24.3" y="179.3" transform="rotate(-90 24.3 179.3)">GPIO1_3</text>
<text x="26.1" y="179.3" transform="rotate(-90 26.1 179.3)">TIMER7</text>
<text x="27.9" y="179.3" transform="rotate(-90 27.9 179.3)">TIMER6</text>
<text x="29.7" y="179.3" transform="rotate(-90 29.7 179.3)">GPIO1_12</text>
<text x="31.5" y="179.3" transform="rotate(-90 31.5 179.3)">GPIO0_26</text>
<text x="33.2" y="179.3" transform="rotate(-90 33.2 179.3)">GPIO1_14</text>
<text x="35" y="179.3" transform="rotate(-90 35 179.3)">GPIO2_1</text>
<text x="36.6" y="179.2" transform="rotate(-90 36.6 179.2)">GPIO1_31</text>
<text x="38.4" y="179.2" transform="rotate(-90 38.4 179.2)">GPIO1_5</text>
<text x="40.2" y="179.2" transform="rotate(-90 40.2 179.2)">GPIO1_1</text>
<text x="42" y="179.2" transform="rotate(-90 42 179.2)">GPIO1_29</text>
<text x="43.9" y="179.3" transform="rotate(-90 43.9 179.3)">GPIO2_24</text>
<text x="45.7" y="179.3" transform="rotate(-90 45.7 179.3)">GPIO2_25</text>
<text x="47.5" y="179.3" transform="rotate(-90 47.5 179.3)">UART5_RTSN</text>
<text x="49.2" y="179.3" transform="rotate(-90 49.2 179.3)">UART3_RTSN</text>
<text x="51" y="179.3" transform="rotate(-90 51 179.3)">UART3_CTSN</text>
<text x="52.8" y="179.3" transform="rotate(-90 52.8 179.3)">UART5_RXD</text>
<text x="54.6" y="179.3" transform="rotate(-90 54.6 179.3)">GPIO2_13</text>
<text x="56.3" y="179.3" transform="rotate(-90 56.3 179.3)">GPIO2_11</text>
<text x="58.1" y="179.3" transform="rotate(-90 58.1 179.3)">GPIO2_9</text>
<text x="59.9" y="179.3" transform="rotate(-90 59.9 179.3)">GPIO2_7</text>
<text x="22.6" y="234.3" transform="rotate(-90 22.6 234.3)">GPIO1_6</text>
<text x="24.3" y="234.3" transform="rotate(-90 24.3 234.3)">GPIO1_2</text>
<text x="26.1" y="234.3" transform="rotate(-90 26.1 234.3)">TIMER4</text>
<text x="27.9" y="234.3" transform="rotate(-90 27.9 234.3)">TIMER5</text>
<text x="29.7" y="234.3" transform="rotate(-90 29.7 234.3)">GPIO1_13</text>
<text x="31.5" y="236.1" transform="rotate(-90 31.5 236.1)">EHRPWM2B</text>
<text x="33.2" y="234.3" transform="rotate(-90 33.2 234.3)">GPIO1_15</text>
<text x="35" y="234.3" transform="rotate(-90 35 234.3)">GPIO0_27</text>
<text x="36.8" y="236.1" transform="rotate(-90 36.8 236.1)">EHRPWM2A</text>
<text x="38.6" y="234.3" transform="rotate(-90 38.6 234.3)">GPIO1_30</text>
<text x="40.3" y="234.3" transform="rotate(-90 40.3 234.3)">GPIO1_4</text>
<text x="42.1" y="234.3" transform="rotate(-90 42.1 234.3)">GPIO1_0</text>
<text x="43.9" y="234.3" transform="rotate(-90 43.9 234.3)">GPIO2_22</text>
<text x="45.7" y="234.3" transform="rotate(-90 45.7 234.3)">GPIO2_23</text>
<text x="47.5" y="237.8" transform="rotate(-90 47.5 237.8)">UART5_CTSN</text>
<text x="49.2" y="237.8" transform="rotate(-90 49.2 237.8)">UART4_RTSN</text>
<text x="51" y="237.8" transform="rotate(-90 51 237.8)">UART4_CTSN</text>
<text x="52.8" y="236.1" transform="rotate(-90 52.8 236.1)">UART5_TXD</text>
<text x="54.6" y="234.3" transform="rotate(-90 54.6 234.3)">GPIO2_12</text>
<text x="56.3" y="234.3" transform="rotate(-90 56.3 234.3)">GPIO2_10</text>
<text x="58.1" y="234.3" transform="rotate(-90 58.1 234.3)">GPIO2_8</text>
<text x="59.9" y="234.3" transform="rotate(-90 59.9 234.3)">GPIO2_6</text>
<text x="118.6" y="238.9" transform="rotate(-90 118.6 238.9)">MMC0_DAT2</text>
<text x="120.4" y="238.9" transform="rotate(-90 120.4 238.9)">MMC0_DAT3</text>
<text x="122.1" y="238.2" transform="rotate(-90 122.1 238.2)">MMC0_CMD</text>
<text x="125.7" y="239.9" transform="rotate(-90 125.7 239.9)">MMC0_CLKO</text>
<text x="129.2" y="238.9" transform="rotate(-90 129.2 238.9)">MMC0_DAT0</text>
<text x="131" y="238.9" transform="rotate(-90 131 238.9)">MMC0_DAT1</text>
<text x="141.9" y="237.3" transform="rotate(-90 141.9 237.3)">CD/EMU4</text>
<text x="22.4" y="243.2" transform="rotate(-90 22.4 243.2)">3</text>
<text x="24.2" y="243.2" transform="rotate(-90 24.2 243.2)">3</text>
<text x="25.9" y="243.2" transform="rotate(-90 25.9 243.2)">3</text>
<text x="27.7" y="243.2" transform="rotate(-90 27.7 243.2)">3</text>
<text x="29.5" y="243.2" transform="rotate(-90 29.5 243.2)">3</text>
<text x="31.3" y="243.2" transform="rotate(-90 31.3 243.2)">3</text>
<text x="33.1" y="243.2" transform="rotate(-90 33.1 243.2)">3</text>
<text x="34.8" y="243.2" transform="rotate(-90 34.8 243.2)">3</text>
<text x="36.6" y="243.2" transform="rotate(-90 36.6 243.2)">3</text>
<text x="38.4" y="243.2" transform="rotate(-90 38.4 243.2)">3</text>
<text x="40.2" y="243.2" transform="rotate(-90 40.2 243.2)">3</text>
<text x="42" y="243.2" transform="rotate(-90 42 243.2)">3</text>
<text x="43.7" y="243.2" transform="rotate(-90 43.7 243.2)">4</text>
<text x="45.5" y="243.2" transform="rotate(-90 45.5 243.2)">4</text>
<text x="47.3" y="243.2" transform="rotate(-90 47.3 243.2)">4,6</text>
<text x="49.1" y="243.2" transform="rotate(-90 49.1 243.2)">4,6</text>
<text x="50.8" y="243.2" transform="rotate(-90 50.8 243.2)">4,6</text>
<text x="52.6" y="243.2" transform="rotate(-90 52.6 243.2)">4,6</text>
<text x="54.4" y="243.2" transform="rotate(-90 54.4 243.2)">4,6</text>
<text x="56.2" y="243.2" transform="rotate(-90 56.2 243.2)">4,6</text>
<text x="58" y="243.2" transform="rotate(-90 58 243.2)">4,6</text>
<text x="59.7" y="243.2" transform="rotate(-90 59.7 243.2)">4,6</text>
<text x="122" y="244.9" transform="rotate(-90 122 244.9)">3</text>
<text x="125.5" y="244.9" transform="rotate(-90 125.5 244.9)">3</text>
<text x="141.5" y="244.9" transform="rotate(-90 141.5 244.9)">10,4</text>
<text x="118.4" y="246.7" transform="rotate(-90 118.4 246.7)">3</text>
<text x="120.2" y="246.7" transform="rotate(-90 120.2 246.7)">3</text>
<text x="129.1" y="246.7" transform="rotate(-90 129.1 246.7)">3</text>
<text x="130.9" y="246.7" transform="rotate(-90 130.9 246.7)">3</text>
</g>
<g font-size="1.6">
<text x="90.7" y="59.9" transform="rotate(-90 90.7 59.9)">VDD_3V3EXP</text>
<text x="47.3" y="72.5" transform="rotate(-90 47.3 72.5)">VDD_ADC</text>
<text x="115.9" y="77.8" transform="rotate(-90 115.9 77.8)">DGND</text>
<text x="20.6" y="83.1" transform="rotate(-90 20.6 83.1)">DGND</text>
<text x="22.4" y="81.4" transform="rotate(-90 22.4 81.4)">VDD_3V3EXP</text>
<text x="24.2" y="83.1" transform="rotate(-90 24.2 83.1)">VDD_5V</text>
<text x="26" y="83.1" transform="rotate(-90 26 83.1)">SYS_5V</text>
<text x="62.6" y="84.9" transform="rotate(-90 62.6 84.9)">GNDA_ADC</text>
<text x="66.1" y="87.4" transform="rotate(-90 66.1 87.4)">DGND</text>
<text x="94.5" y="87.2" transform="rotate(-90 94.5 87.2)">1</text>
<text x="96.3" y="87.2" transform="rotate(-90 96.3 87.2)">6</text>
<text x="98.1" y="87.2" transform="rotate(-90 98.1 87.2)">7</text>
<text x="101.6" y="87.2" transform="rotate(-90 101.6 87.2)">3</text>
<text x="19.9" y="96.1" transform="rotate(-90 19.9 96.1)">2</text>
<text x="21.6" y="96.1" transform="rotate(-90 21.6 96.1)">4</text>
<text x="23.4" y="96.1" transform="rotate(-90 23.4 96.1)">6</text>
<text x="25.2" y="96.1" transform="rotate(-90 25.2 96.1)">8</text>
<text x="27" y="96.1" transform="rotate(-90 27 96.1)">10</text>
<text x="28.7" y="96.1" transform="rotate(-90 28.7 96.1)">12</text>
<text x="30.5" y="96.1" transform="rotate(-90 30.5 96.1)">14</text>
<text x="32.3" y="96.1" transform="rotate(-90 32.3 96.1)">16</text>
<text x="34.1" y="96.1" transform="rotate(-90 34.1 96.1)">18</text>
<text x="35.9" y="96.1" transform="rotate(-90 35.9 96.1)">20</text>
<text x="37.6" y="96.1" transform="rotate(-90 37.6 96.1)">22</text>
<text x="39.4" y="96.1" transform="rotate(-90 39.4 96.1)">24</text>
<text x="41.2" y="96.1" transform="rotate(-90 41.2 96.1)">26</text>
<text x="43" y="96.1" transform="rotate(-90 43 96.1)">28</text>
<text x="44.7" y="96.1" transform="rotate(-90 44.7 96.1)">30</text>
<text x="46.5" y="96.1" transform="rotate(-90 46.5 96.1)">32</text>
<text x="48.3" y="96.1" transform="rotate(-90 48.3 96.1)">34</text>
<text x="50.1" y="96.1" transform="rotate(-90 50.1 96.1)">36</text>
<text x="51.9" y="96.1" transform="rotate(-90 51.9 96.1)">38</text>
<text x="53.6" y="96.1" transform="rotate(-90 53.6 96.1)">40</text>
<text x="55.4" y="96.1" transform="rotate(-90 55.4 96.1)">42</text>
<text x="57.2" y="96.1" transform="rotate(-90 57.2 96.1)">44</text>
<text x="59" y="96.1" transform="rotate(-90 59 96.1)">46</text>
<text x="94.5" y="101.3" transform="rotate(-90 94.5 101.3)">8</text>
<text x="96.3" y="101.3" transform="rotate(-90 96.3 101.3)">2</text>
<text x="98.1" y="101.3" transform="rotate(-90 98.1 101.3)">5</text>
<text x="99.9" y="101.3" transform="rotate(-90 99.9 101.3)">9</text>
<text x="101.6" y="101.3" transform="rotate(-90 101.6 101.3)">4</text>
<text x="19.9" y="106.6" transform="rotate(-90 19.9 106.6)">1</text>
<text x="21.6" y="106.6" transform="rotate(-90 21.6 106.6)">3</text>
<text x="23.4" y="106.6" transform="rotate(-90 23.4 106.6)">5</text>
<text x="25.2" y="106.6" transform="rotate(-90 25.2 106.6)">7</text>
<text x="27" y="106.6" transform="rotate(-90 27 106.6)">9</text>
<text x="28.7" y="107.5" transform="rotate(-90 28.7 107.5)">11</text>
<text x="30.5" y="107.5" transform="rotate(-90 30.5 107.5)">13</text>
<text x="32.3" y="107.5" transform="rotate(-90 32.3 107.5)">15</text>
<text x="34.1" y="107.5" transform="rotate(-90 34.1 107.5)">17</text>
<text x="35.9" y="107.5" transform="rotate(-90 35.9 107.5)">19</text>
<text x="37.6" y="107.5" transform="rotate(-90 37.6 107.5)">21</text>
<text x="39.4" y="107.5" transform="rotate(-90 39.4 107.5)">23</text>
<text x="41.2" y="107.5" transform="rotate(-90 41.2 107.5)">25</text>
<text x="43" y="107.5" transform="rotate(-90 43 107.5)">27</text>
<text x="44.7" y="107.5" transform="rotate(-90 44.7 107.5)">29</text>
<text x="46.5" y="107.5" transform="rotate(-90 46.5 107.5)">31</text>
<text x="48.3" y="107.5" transform="rotate(-90 48.3 107.5)">33</text>
<text x="50.1" y="107.5" transform="rotate(-90 50.1 107.5)">35</text>
<text x="51.9" y="107.5" transform="rotate(-90 51.9 107.5)">37</text>
<text x="53.6" y="107.5" transform="rotate(-90 53.6 107.5)">39</text>
<text x="55.4" y="107.5" transform="rotate(-90 55.4 107.5)">41</text>
<text x="57.2" y="107.5" transform="rotate(-90 57.2 107.5)">43</text>
<text x="59" y="107.5" transform="rotate(-90 59 107.5)">45</text>
<text x="87.1" y="110.4" transform="rotate(-90 87.1 110.4)">SYS_VOLT</text>
<text x="110.6" y="108" transform="rotate(-90 110.6 108)">DGND</text>
<text x="20.6" y="123.7" transform="rotate(-90 20.6 123.7)">DGND</text>
<text x="24.2" y="125.1" transform="rotate(-90 24.2 125.1)">VDD_5V</text>
<text x="26" y="124.9" transform="rotate(-90 26 124.9)">SYS_5V</text>
<text x="66.1" y="121.2" transform="rotate(-90 66.1 121.2)">DGND</text>
<text x="87.1" y="121.2" transform="rotate(-90 87.1 121.2)">VDD_3V3A</text>
<text x="122" y="120.5" transform="rotate(-90 122 120.5)">VDD_3V3B</text>
<text x="22.4" y="129.4" transform="rotate(-90 22.4 129.4)">VDD_3V3EXP</text>
<text x="118.4" y="150.7" transform="rotate(-90 118.4 150.7)">DGND</text>
<text x="117.6" y="165.5" transform="rotate(-90 117.6 165.5)">9</text>
<text x="119.4" y="165.5" transform="rotate(-90 119.4 165.5)">10</text>
<text x="121.2" y="165.5" transform="rotate(-90 121.2 165.5)">11</text>
<text x="123" y="165.5" transform="rotate(-90 123 165.5)">12</text>
<text x="124.8" y="165.5" transform="rotate(-90 124.8 165.5)">13</text>
<text x="126.5" y="165.5" transform="rotate(-90 126.5 165.5)">14</text>
<text x="110.6" y="182.7" transform="rotate(-90 110.6 182.7)">DGND</text>
<text x="117.6" y="188.4" transform="rotate(-90 117.6 188.4)">1</text>
<text x="119.4" y="188.4" transform="rotate(-90 119.4 188.4)">2</text>
<text x="121.2" y="188.4" transform="rotate(-90 121.2 188.4)">3</text>
<text x="123" y="188.4" transform="rotate(-90 123 188.4)">4</text>
<text x="124.8" y="188.4" transform="rotate(-90 124.8 188.4)">5</text>
<text x="126.5" y="188.4" transform="rotate(-90 126.5 188.4)">6</text>
<text x="128.3" y="188.4" transform="rotate(-90 128.3 188.4)">7</text>
<text x="130.1" y="188.4" transform="rotate(-90 130.1 188.4)">8</text>
<text x="67.9" y="195.2" transform="rotate(-90 67.9 195.2)">DGND</text>
<text x="19.9" y="199.3" transform="rotate(-90 19.9 199.3)">2</text>
<text x="21.6" y="199.3" transform="rotate(-90 21.6 199.3)">4</text>
<text x="23.4" y="199.3" transform="rotate(-90 23.4 199.3)">6</text>
<text x="25.2" y="199.3" transform="rotate(-90 25.2 199.3)">8</text>
<text x="27" y="199.3" transform="rotate(-90 27 199.3)">10</text>
<text x="28.7" y="199.3" transform="rotate(-90 28.7 199.3)">12</text>
<text x="30.5" y="199.3" transform="rotate(-90 30.5 199.3)">14</text>
<text x="32.3" y="199.3" transform="rotate(-90 32.3 199.3)">16</text>
<text x="34.1" y="199.3" transform="rotate(-90 34.1 199.3)">18</text>
<text x="35.9" y="199.3" transform="rotate(-90 35.9 199.3)">20</text>
<text x="37.6" y="199.3" transform="rotate(-90 37.6 199.3)">22</text>
<text x="39.4" y="199.3" transform="rotate(-90 39.4 199.3)">24</text>
<text x="41.2" y="199.3" transform="rotate(-90 41.2 199.3)">26</text>
<text x="43" y="199.3" transform="rotate(-90 43 199.3)">28</text>
<text x="44.7" y="199.3" transform="rotate(-90 44.7 199.3)">30</text>
<text x="46.5" y="199.3" transform="rotate(-90 46.5 199.3)">32</text>
<text x="48.3" y="199.3" transform="rotate(-90 48.3 199.3)">34</text>
<text x="50.1" y="199.3" transform="rotate(-90 50.1 199.3)">36</text>
<text x="51.9" y="199.3" transform="rotate(-90 51.9 199.3)">38</text>
<text x="53.6" y="199.3" transform="rotate(-90 53.6 199.3)">40</text>
<text x="55.4" y="199.3" transform="rotate(-90 55.4 199.3)">42</text>
<text x="57.2" y="199.3" transform="rotate(-90 57.2 199.3)">44</text>
<text x="59" y="199.3" transform="rotate(-90 59 199.3)">46</text>
<text x="137.2" y="199.4" transform="rotate(-90 137.2 199.4)">DGND</text>
<text x="19.9" y="209.7" transform="rotate(-90 19.9 209.7)">1</text>
<text x="21.6" y="209.7" transform="rotate(-90 21.6 209.7)">3</text>
<text x="23.4" y="209.7" transform="rotate(-90 23.4 209.7)">5</text>
<text x="25.2" y="209.7" transform="rotate(-90 25.2 209.7)">7</text>
<text x="27" y="209.7" transform="rotate(-90 27 209.7)">9</text>
<text x="28.7" y="210.6" transform="rotate(-90 28.7 210.6)">11</text>
<text x="30.5" y="210.6" transform="rotate(-90 30.5 210.6)">13</text>
<text x="32.3" y="210.6" transform="rotate(-90 32.3 210.6)">15</text>
<text x="34.1" y="210.6" transform="rotate(-90 34.1 210.6)">17</text>
<text x="35.9" y="210.6" transform="rotate(-90 35.9 210.6)">19</text>
<text x="37.6" y="210.6" transform="rotate(-90 37.6 210.6)">21</text>
<text x="39.4" y="210.6" transform="rotate(-90 39.4 210.6)">23</text>
<text x="41.2" y="210.6" transform="rotate(-90 41.2 210.6)">25</text>
<text x="43" y="210.6" transform="rotate(-90 43 210.6)">27</text>
<text x="44.7" y="210.6" transform="rotate(-90 44.7 210.6)">29</text>
<text x="46.5" y="210.6" transform="rotate(-90 46.5 210.6)">31</text>
<text x="48.3" y="210.6" transform="rotate(-90 48.3 210.6)">33</text>
<text x="50.1" y="210.6" transform="rotate(-90 50.1 210.6)">35</text>
<text x="51.9" y="210.6" transform="rotate(-90 51.9 210.6)">37</text>
<text x="53.6" y="210.6" transform="rotate(-90 53.6 210.6)">39</text>
<text x="55.4" y="210.6" transform="rotate(-90 55.4 210.6)">41</text>
<text x="57.2" y="210.6" transform="rotate(-90 57.2 210.6)">43</text>
<text x="59" y="210.6" transform="rotate(-90 59 210.6)">45</text>
<text x="67.9" y="216.5" transform="rotate(-90 67.9 216.5)">DGND</text>
<text x="92.5" y="222.5" transform="rotate(-90 92.5 222.5)">VDD_3V3A</text>
</g>
<g font-size="1.6" fill="#000080">
<text x="101.7" y="60" transform="rotate(-90 101.7 60)">52.3K,1%</text>
<text x="107" y="60" transform="rotate(-90 107 60)">0.1uf,16V</text>
<text x="101.7" y="67.1" transform="rotate(-90 101.7 67.1)">R150</text>
<text x="107" y="67.1" transform="rotate(-90 107 67.1)">C166</text>
<text x="105.2" y="79.6" transform="rotate(-90 105.2 79.6)">R189</text>
<text x="108.8" y="84.9" transform="rotate(-90 108.8 84.9)">30.1K,1%</text>
<text x="92.1" y="97.9" transform="rotate(-90 92.1 97.9)">U8</text>
<text x="105.2" y="97.4" transform="rotate(-90 105.2 97.4)">TPS73701DRBR</text>
<text x="16.3" y="104.5" transform="rotate(-90 16.3 104.5)">P9</text>
<text x="62.6" y="109.8" transform="rotate(-90 62.6 109.8)">FEMALE HEADER 2x23</text>
<text x="98.1" y="122.3" transform="rotate(-90 98.1 122.3)">C6</text>
<text x="101.7" y="122.3" transform="rotate(-90 101.7 122.3)">4.7uF,6.3V</text>
<text x="123" y="127.6" transform="rotate(-90 123 127.6)">10K,1%</text>
<text x="123" y="134.7" transform="rotate(-90 123 134.7)">R196</text>
<text x="126.6" y="141.8" transform="rotate(-90 126.6 141.8)">R197</text>
<text x="131.9" y="141.8" transform="rotate(-90 131.9 141.8)">0,1%</text>
<text x="101.7" y="179.2" transform="rotate(-90 101.7 179.2)">C160</text>
<text x="103.5" y="179.2" transform="rotate(-90 103.5 179.2)">0.1uf,16V</text>
<text x="99.9" y="189.8" transform="rotate(-90 99.9 189.8)">C159</text>
<text x="103.5" y="189.8" transform="rotate(-90 103.5 189.8)">10uF,10V</text>
<text x="115.9" y="186.3" transform="rotate(-90 115.9 186.3)">P4</text>
<text x="133.7" y="186.3" transform="rotate(-90 133.7 186.3)">MOLEX 502570-001</text>
<text x="104.1" y="199" transform="rotate(-180 104.1 199)">R195</text>
<text x="104.1" y="202.6" transform="rotate(-180 104.1 202.6)">R194</text>
<text x="116.6" y="199" transform="rotate(-180 116.6 199)">10K,1%</text>
<text x="116.6" y="202.6" transform="rotate(-180 116.6 202.6)">10K,1%</text>
<text x="16.3" y="207.6" transform="rotate(-90 16.3 207.6)">P8</text>
<text x="104.1" y="206.1" transform="rotate(-180 104.1 206.1)">R193</text>
<text x="104.1" y="209.7" transform="rotate(-180 104.1 209.7)">R192</text>
<text x="116.6" y="206.1" transform="rotate(-180 116.6 206.1)">10K,1%</text>
<text x="116.6" y="209.7" transform="rotate(-180 116.6 209.7)">10K,1%</text>
<text x="62.6" y="212.9" transform="rotate(-90 62.6 212.9)">FEMALE HEADER 2x23</text>
<text x="104.1" y="213.2" transform="rotate(-180 104.1 213.2)">R191</text>
<text x="116.6" y="213.2" transform="rotate(-180 116.6 213.2)">10K,1%</text>
<text x="104.1" y="216.8" transform="rotate(-180 104.1 216.8)">R190</text>
<text x="116.6" y="216.8" transform="rotate(-180 116.6 216.8)">10K,1%</text>
</g>
<g font-size="1.6" fill="#004080">
<text x="95.6" y="92.8" transform="rotate(-90 95.6 92.8)">OUT</text>
<text x="97.4" y="92.5" transform="rotate(-90 97.4 92.5)">NC2</text>
<text x="99.2" y="92.5" transform="rotate(-90 99.2 92.5)">NC3</text>
<text x="102.7" y="91.4" transform="rotate(-90 102.7 91.4)">FB</text>
<text x="95.6" y="98.3" transform="rotate(-90 95.6 98.3)">IN</text>
<text x="97.4" y="98.3" transform="rotate(-90 97.4 98.3)">NC1</text>
<text x="99.2" y="98.3" transform="rotate(-90 99.2 98.3)">EN</text>
<text x="101" y="98.3" transform="rotate(-90 101 98.3)">PAD</text>
<text x="102.7" y="98.3" transform="rotate(-90 102.7 98.3)">GND</text>
<text x="118.7" y="171.2" transform="rotate(-90 118.7 171.2)">GND</text>
<text x="120.5" y="169.9" transform="rotate(-90 120.5 169.9)">CD</text>
<text x="122.3" y="172" transform="rotate(-90 122.3 172)">GND1</text>
<text x="124.1" y="172" transform="rotate(-90 124.1 172)">GND2</text>
<text x="125.9" y="172" transform="rotate(-90 125.9 172)">GND3</text>
<text x="127.6" y="172" transform="rotate(-90 127.6 172)">GND4</text>
<text x="118.7" y="185.4" transform="rotate(-90 118.7 185.4)">DAT2</text>
<text x="120.5" y="185.4" transform="rotate(-90 120.5 185.4)">CD/DAT3</text>
<text x="122.3" y="185.4" transform="rotate(-90 122.3 185.4)">CMD</text>
<text x="124.1" y="185.4" transform="rotate(-90 124.1 185.4)">VDD</text>
<text x="125.9" y="185.4" transform="rotate(-90 125.9 185.4)">CLOCK</text>
<text x="127.6" y="185.4" transform="rotate(-90 127.6 185.4)">VSS</text>
<text x="129.4" y="185.4" transform="rotate(-90 129.4 185.4)">DAT0</text>
<text x="131.2" y="185.4" transform="rotate(-90 131.2 185.4)">DAT1</text>
</g>
<g font-size="1.3">
<text x="28.2" y="6.2" transform="rotate(-90 28.2 6.2)">D</text>
<text x="70.4" y="6.2" transform="rotate(-90 70.4 6.2)">C</text>
<text x="112.7" y="6.2" transform="rotate(-90 112.7 6.2)">B</text>
<text x="154.9" y="6.2" transform="rotate(-90 154.9 6.2)">A</text>
<text x="5.5" y="33.4" transform="rotate(-90 5.5 33.4)">1</text>
<text x="176.2" y="33.4" transform="rotate(-90 176.2 33.4)">1</text>
<text x="5.5" y="86.7" transform="rotate(-90 5.5 86.7)">2</text>
<text x="176.2" y="86.7" transform="rotate(-90 176.2 86.7)">2</text>
<text x="5.5" y="140" transform="rotate(-90 5.5 140)">3</text>
<text x="176.2" y="140" transform="rotate(-90 176.2 140)">3</text>
<text x="5.5" y="193.4" transform="rotate(-90 5.5 193.4)">4</text>
<text x="176.2" y="193.4" transform="rotate(-90 176.2 193.4)">4</text>
<text x="5.5" y="246.7" transform="rotate(-90 5.5 246.7)">5</text>
<text x="176.2" y="246.7" transform="rotate(-90 176.2 246.7)">5</text>
<text x="28.2" y="274.7" transform="rotate(-90 28.2 274.7)">D</text>
<text x="70.4" y="274.7" transform="rotate(-90 70.4 274.7)">C</text>
<text x="112.7" y="274.7" transform="rotate(-90 112.7 274.7)">B</text>
<text x="154.9" y="274.7" transform="rotate(-90 154.9 274.7)">A</text>
</g>
</svg>
